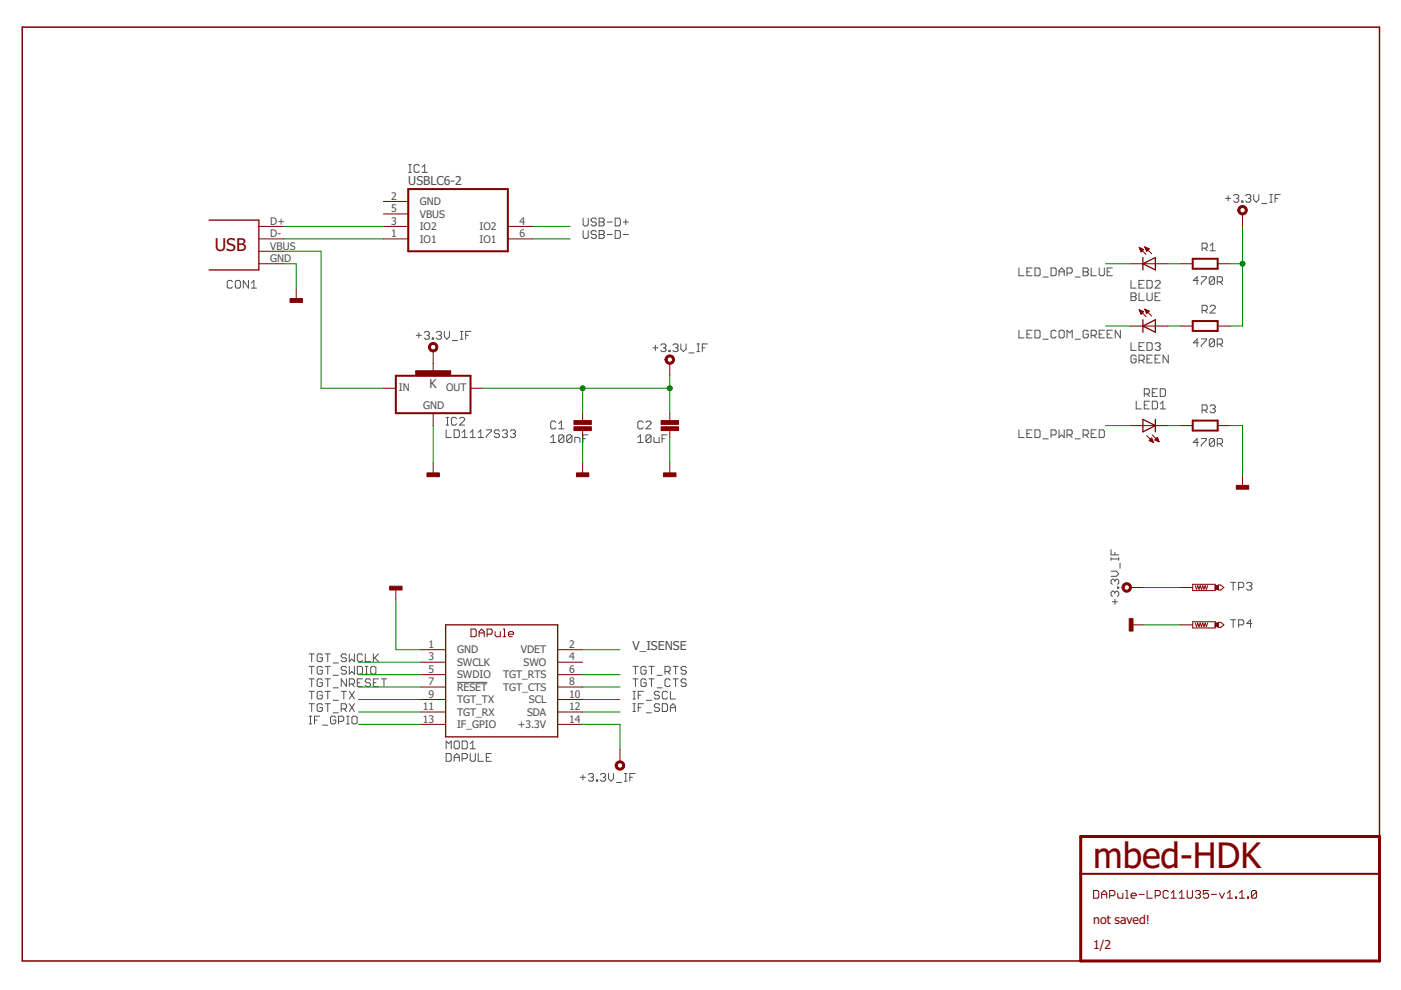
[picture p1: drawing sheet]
<svg xmlns="http://www.w3.org/2000/svg" width="297mm" height="210mm" viewBox="0 0 297 210" stroke-linecap="round" stroke-linejoin="round" font-family="sans-serif">
<g fill="none" stroke="#505050" stroke-width=".21">
<path d="M86.7 36.6h.5M86.7 34.9h.5M86.9 34.9v1.7M88.9 35.2l-.3-.3h-.5l-.3 .3v1.1l.3 .3h.5l.3-.3M89.5 36.6h1.1M89.5 35.5l.5-.6v1.7M49.3 59.7l-.3-.2h-.5l-.3 .2v1.1l.3 .3h.5l.3-.3M50.1 59.5h.6l.3 .2v1.1l-.3 .3h-.6l-.2-.3v-1.1zM52.7 59.5v1.6l-1.1-1.6v1.6M123.6 46.2v1.4l.3 .3h.5l.3-.3v-1.4M123.6 48.9v1.4l.3 .2h.5l.3-.2v-1.4M126.4 49.2l-.2-.3h-.6l-.3 .3v.2l.3 .3h.6l.2 .3v.3l-.2 .2h-.6l-.3-.2"/>
<path d="M126.4 46.5l-.2-.3h-.6l-.3 .3v.3l.3 .3h.6l.2 .2v.3l-.2 .3h-.6l-.3-.3M127 48.9h.8l.3 .3v.2l-.3 .3 .3 .3v.3l-.3 .2h-.8zM127 49.7h.8M127 46.2h.8l.3 .3v.3l-.3 .3 .3 .2v.3l-.3 .3h-.8zM127 47.1h.8M128.7 49.7h1.1M128.7 47.1h1.1M130.4 48.9h.9l.2 .3v1.1l-.2 .2h-.9zM130.4 46.2h.9l.2 .3v1.1l-.2 .3h-.9zM132.1 49.7h1.1M132.1 47.1h1.1M132.7 46.5v1.1"/>
<path d="M216 56.8v1.7h1.1M217.7 57.6h.6M218.8 56.8h-1.1v1.7h1.1M219.4 56.8h.9l.2 .3v1.1l-.2 .3h-.9zM221.1 58.7h1.1M222.8 56.8h.8l.3 .3v1.1l-.3 .3h-.8zM224.5 57.6h1.1M224.5 58.5v-1.1l.6-.6 .5 .6v1.1M226.2 57.9h.9l.2-.3v-.5l-.2-.3h-.9v1.7M227.9 58.7h1.1M229.6 56.8h.9l.2 .3v.3l-.2 .2 .2 .3v.3l-.2 .3h-.9zM229.6 57.6h.9"/>
<path d="M231.4 56.8v1.7h1M233 56.8v1.4l.3 .3h.6l.2-.3v-1.4M234.7 57.6h.6M235.8 56.8h-1.1v1.7h1.1M239.8 59.5v1.6h1.1M242.6 59.5h-1.1v1.6h1.1M243.2 59.5h.8l.3 .2v1.1l-.3 .3h-.8zM244.9 59.7l.3-.2h.5l.3 .2v.3l-1.1 1.1h1.1M254.1 59.5h-1.1l.8-.8v1.6M254.7 58.7h1.1v.2l-1.1 1.1v.3M254.9 52.6h.8l.2-.2v-.6l-.2-.3h-.8v1.7M255.4 52.6l.5 .6"/>
<path d="M256.6 52.1l.5-.6v1.7M256.6 53.2h1.1M257.5 58.9l-.3-.2h-.5l-.3 .2v1.1M257.5 58.9v1.1l-.3 .3h-.5l-.3-.3M257.5 58.9l-1.1 1.1M258.1 59.8h.8l.3-.3v-.6l-.3-.2h-.8v1.6M258.6 59.8l.6 .5M259.8 42.1h1.1M260.4 41.5v1.1M261.6 41.5l.2-.2h.6l.2 .2v.3l-.2 .3M262.1 42.1h.3M262.4 42.1l.2 .2v.3l-.2 .3h-.6l-.2-.3"/>
<path d="M263.2 42.6h.3v.3h-.3zM264.1 41.5l.3-.2h.5l.3 .2v.3l-.3 .3M264.6 42.1h.3M264.9 42.1l.3 .2v.3l-.3 .3h-.5l-.3-.3M265.8 41.3v1l.6 .6 .5-.6v-1M267.5 43.2h1.1M269.2 41.3h.5M269.2 42.9h.5M269.5 41.3v1.6M270.3 42.1h.6M271.4 41.3h-1.1v1.6M53.3 61.1h1.1"/>
<path d="M53.3 60l.5-.5v1.6M88.2 71.1h1.1M88.8 70.5v1.1M90 70.5l.2-.2h.6l.2 .2v.3l-.2 .3M90.5 71.1h.3M90.8 71.1l.2 .3v.2l-.2 .3h-.6l-.2-.3M91.7 71.6h.2v.3h-.2zM92.5 70.5l.3-.2h.5l.3 .2v.3l-.3 .3M93 71.1h.3M93.3 71.1l.3 .3v.2l-.3 .3h-.5l-.3-.3M94.2 70.3v1.1l.5 .5 .6-.5v-1.1M95.9 72.2h1.1"/>
<path d="M97.6 70.3h.5M97.6 71.9h.5M97.9 70.3v1.6M98.7 71.1h.6M99.8 70.3h-1.1v1.6M138.4 73.7h1.1M139 73.2v1.1M140.1 73.2l.3-.3h.5l.3 .3v.3l-.3 .2M140.7 73.7h.2M140.9 73.7l.3 .3v.3l-.3 .2h-.5l-.3-.2M141.8 74.3h.3v.2h-.3zM142.7 73.2l.2-.3h.6l.3 .3v.3l-.3 .2"/>
<path d="M143.2 73.7h.3M143.5 73.7l.3 .3v.3l-.3 .2h-.6l-.2-.2M144.4 72.9v1.1l.5 .5 .6-.5v-1.1M146.1 74.8h1.1M147.8 72.9h.5M147.8 74.5h.5M148 72.9v1.6M148.9 73.7h.6M150 72.9h-1.1v1.6M216 70v1.6h1.1M217.7 70.8h.6M218.8 70h-1.1v1.6h1.1"/>
<path d="M219.4 70h.9l.2 .3v1.1l-.2 .2h-.9zM221.1 71.9h1.1M223.9 70.3l-.3-.3h-.5l-.3 .3v1.1l.3 .2h.5l.3-.2M224.5 70.3l.3-.3h.6l.2 .3v1.1l-.2 .2h-.6l-.3-.2zM226.2 71.6v-1.6l.6 .6 .5-.6v1.6M227.9 71.9h1.1M230.7 70.3l-.2-.3h-.6l-.3 .3v1.1l.3 .2h.6l.2-.2v-.6h-.5M231.4 71.1h.8l.2-.3v-.5l-.2-.3h-.8v1.6M231.9 71.1l.5 .5M233 70.8h.6M234.1 70h-1.1v1.6h1.1M234.7 70.8h.6"/>
<path d="M235.8 70h-1.1v1.6h1.1M237.5 70v1.6l-1-1.6v1.6M239.8 72.7v1.6h1.1M239.8 62.1h.8l.3 .3v.3l-.3 .2 .3 .3v.3l-.3 .2h-.8zM239.8 62.9h.8M240.9 75.6l-.3-.3h-.5l-.3 .3v1.1l.3 .2h.5l.3-.2v-.6h-.6M241.5 76.4h.8l.3-.3v-.5l-.3-.3h-.8v1.6M241.5 62.1v1.6h1.1M241.5 73.5h.5M241.5 60.3h.5M242 76.4l.6 .5M242.6 72.7h-1.1v1.6h1.1"/>
<path d="M243.2 72.7h.8l.3 .2v1.1l-.3 .3h-.8zM243.2 76.1h.5M243.2 62.1v1.4l.3 .2h.5l.3-.2v-1.4M244.3 75.3h-1.1v1.6h1.1M244.9 72.9l.3-.2h.5l.3 .2v.3l-.3 .3M244.9 76.1h.5M244.9 62.9h.5M245.4 73.5h.3M245.7 73.5l.3 .2v.3l-.3 .3h-.5l-.3-.3M246 75.3h-1.1v1.6h1.1M246 62.1h-1.1v1.6h1.1M247.7 75.3v1.6l-1.1-1.6v1.6"/>
<path d="M254.1 72.7h-1.1l.8-.8v1.6M254.7 71.9h1.1v.2l-1.1 1.1v.3M254.9 65.8h.8l.2-.2v-.6l-.2-.3h-.8v1.7M255.4 65.8l.5 .6M256.6 65l.2-.3h.6l.3 .3v.3l-1.1 1.1h1.1M257.5 72.1l-.3-.2h-.5l-.3 .2v1.1M257.5 72.1v1.1l-.3 .3h-.5l-.3-.3M257.5 72.1l-1.1 1.1M258.1 73h.8l.3-.3v-.6l-.3-.2h-.8v1.6M258.6 73l.6 .5M94.6 91.1v1.7h1.1M94.6 90.1h.5"/>
<path d="M94.6 88.5h.5M94.9 88.5v1.6M96.3 91.1h.8l.3 .3v1.1l-.3 .3h-.8zM96.8 88.8l-.3-.3h-.5l-.3 .3v1.1l.3 .2h.5l.3-.2M97.4 88.8l.3-.3h.5l.3 .3v.2l-1.1 1.1h1.1M98 92.8h1.1M98 91.7l.5-.6v1.7M99.7 92.8h1.1M99.7 91.7l.5-.6v1.7M101.4 92.8h1.1M101.4 91.7l.5-.6v1.7M103.1 91.1h1.1v.3l-1.1 1.1v.3"/>
<path d="M105.9 91.4l-.3-.3h-.5l-.3 .3v.3l.3 .2h.5l.3 .3v.3l-.3 .3h-.5l-.3-.3M106.5 91.4l.3-.3h.5l.3 .3v.3l-.3 .2M107 91.9h.3M107.3 91.9l.3 .3v.3l-.3 .3h-.5l-.3-.3M108.2 91.4l.3-.3h.5l.3 .3v.3l-.3 .2M108.8 91.9h.2M109 91.9l.3 .3v.3l-.3 .3h-.5l-.3-.3M116.8 92.7l.5-.5v1.6M116.8 93.8h1.1M117.9 89.6l-.3-.3h-.6l-.2 .3v1.1l.2 .2h.6l.3-.2M118.5 90.9h1M118.5 89.8l.5-.5v1.6"/>
<path d="M119.5 92.5v1.1l-.2 .2h-.6l-.2-.2M119.5 92.5l-.2-.3h-.6l-.2 .3v1.1M119.5 92.5l-1 1.1M121.3 92.5v1.1l-.3 .2h-.6l-.2-.2M121.3 92.5l-.3-.3h-.6l-.2 .3v1.1M121.3 92.5l-1.1 1.1M121.9 93.8v-1.1h.8l.3 .3v.8M123.6 93h.5M124.7 92.2h-1.1v1.6M135.2 93.8h1.1M135.2 92.7l.6-.5v1.6M136.3 89.6l-.2-.3h-.6l-.3 .3v1.1l.3 .2h.6l.2-.2"/>
<path d="M136.9 89.6l.3-.3h.6l.2 .3v.2l-1.1 1.1h1.1M138 92.5v1.1l-.2 .2h-.6l-.3-.2M138 92.5l-.2-.3h-.6l-.3 .3v1.1M138 92.5l-1.1 1.1M138.6 92.7v.9l.3 .2h.8v-1.1M140.4 93h.5M141.4 92.2h-1v1.6M216 91.1v1.7h1.1M217.7 91.9h.6M218.8 91.1h-1.1v1.7h1.1M219.4 91.1h.9l.2 .3v1.1l-.2 .3h-.9zM221.1 93h1.1"/>
<path d="M222.8 92.2h.8l.3-.3v-.5l-.3-.3h-.8v1.7M224.5 91.1v1.7l.6-.6 .5 .6v-1.7M226.2 92.2h.9l.2-.3v-.5l-.2-.3h-.9v1.7M226.8 92.2l.5 .6M227.9 93h1.1M229.6 92.2h.9l.2-.3v-.5l-.2-.3h-.9v1.7M230.2 92.2l.5 .6M231.4 91.9h.5M232.4 91.1h-1v1.7h1M233 91.1h.9l.2 .3v1.1l-.2 .3h-.9zM240.9 85.1v1.6h1.1M242.6 83.5h.8l.3-.3v-.5l-.3-.3h-.8v1.7"/>
<path d="M242.6 85.9h.5M243.1 83.5l.6 .6M243.7 85.1h-1.1v1.6h1.1M244.3 85.1h.8l.3 .2v1.1l-.3 .3h-.8zM244.3 83.2h.6M245.4 82.4h-1.1v1.7h1.1M246 82.4h.8l.3 .3v1.1l-.3 .3h-.8zM246 86.7h1.1M246 85.6l.5-.5v1.6M254.1 93.8h-1.1l.8-.8v1.6M254.7 93h1.1v.3l-1.1 1v.3M254.9 87h.8l.2-.3v-.6l-.2-.2h-.8v1.6"/>
<path d="M255.4 87l.5 .5M256.6 86.1l.2-.2h.6l.3 .2v.3l-.3 .3M257.1 86.7h.3M257.4 86.7l.3 .3v.2l-.3 .3h-.6l-.2-.3M257.5 93.3l-.3-.3h-.5l-.3 .3v1M257.5 93.3v1l-.3 .3h-.5l-.3-.3M257.5 93.3l-1.1 1M258.1 94.1h.8l.3-.3v-.5l-.3-.3h-.8v1.6M258.6 94.1l.6 .5M235.6 116.6v1h1.6M235.6 118.2v.6M235.6 118.5h1.6"/>
<path d="M236.4 117.1v.5M237.2 118.2v.6M237.5 119.4v1.1M65.6 138.6h1M66.1 138.6v1.7M68.3 138.9l-.2-.3h-.6l-.3 .3v1.1l.3 .3h.6l.2-.3v-.5h-.5M68.9 138.6h1.1M69.5 138.6v1.7M73.4 138.9l-.2-.3h-.6l-.3 .3v.3l.3 .3h.6l.2 .2v.3l-.2 .3h-.6l-.3-.3M74.1 138.6v1.7l.5-.6 .5 .6v-1.7M76.9 138.9l-.3-.3h-.6l-.2 .3v1.1l.2 .3h.6l.3-.3M77.4 138.6v1.7h1.1"/>
<path d="M79.2 138.6v1.7M79.4 139.5l.8 .8M80.2 138.6l-1 1.1M235.6 121.1h1.1l.5 .5-.5 .6h-1.1M235.8 127.6h1.1M236.4 123.1v.2M236.4 125.6v.3M236.4 127.1v1M236.4 125.6l-.3-.3h-.3l-.2 .3v.6l.2 .2M236.4 123.1l-.3-.3h-.3l-.2 .3v.5l.2 .3M236.4 125.6l.3-.3h.2l.3 .3v.6l-.3 .2M236.4 123.1l.3-.3h.2l.3 .3v.5l-.3 .3"/>
<path d="M236.9 124.5h.3v.2h-.3zM260.9 123.5h1.1M260.9 131.4h1.1M261.5 123.5v1.6M261.5 131.4v1.6M262.6 124.6h.8l.3-.3v-.6l-.3-.2h-.8v1.6M262.6 132.5h.8l.3-.3v-.5l-.3-.3h-.8v1.6M264.3 123.7l.3-.2h.5l.3 .2v.3l-.3 .3M264.9 124.3h.2M265.1 124.3l.3 .3v.2l-.3 .3h-.5l-.3-.3M265.4 132.2h-1.1l.8-.8v1.6M65.6 141.3h1"/>
<path d="M65.6 143.9h1M65.6 146.6h1M65.6 149.2h1M65.6 153.5h.5M65.6 151.8h.5M65.8 151.8v1.7M66.1 141.3v1.6M66.1 143.9v1.7M66.1 146.6v1.6M66.1 149.2v1.7M66.7 152.7h.5M67.8 151.8h-1.1v1.7"/>
<path d="M68.3 141.6l-.2-.3h-.6l-.3 .3v1.1l.3 .2h.6l.2-.2v-.6h-.5M68.3 144.2l-.2-.3h-.6l-.3 .3v1.1l.3 .3h.6l.2-.3v-.5h-.5M68.3 146.9l-.2-.3h-.6l-.3 .3v1l.3 .3h.6l.2-.3v-.5h-.5M68.3 149.5l-.2-.3h-.6l-.3 .3v1.1l.3 .3h.6l.2-.3v-.6h-.5M68.4 153.8h1.1M68.9 141.3h1.1M68.9 143.9h1.1M68.9 146.6h1.1M68.9 149.2h1.1M69.5 141.3v1.6M69.5 143.9v1.7M69.5 146.6v1.6"/>
<path d="M69.5 149.2v1.7M70.7 140.6h1M70.7 143.2h1M70.7 145.8h1M70.7 148.5h1M70.7 151.1h1M71.2 152.1l-.3-.3h-.5l-.3 .3v1.1l.3 .3h.5l.3-.3v-.5h-.6M71.8 153h.8l.3-.3v-.6l-.3-.3h-.8v1.7M72.3 150.3h.9l.2-.3v-.5l-.2-.3h-.9v1.7M72.3 146.6h1.1M72.9 146.6v1.6M72.9 150.3l.5 .6"/>
<path d="M73.4 141.6l-.2-.3h-.6l-.3 .3v.2l.3 .3h.6l.2 .3v.3l-.2 .2h-.6l-.3-.2M73.4 143.9v1.7l-1.1-1.7v1.7M73.5 153.5h.5M73.5 151.8h.5M73.8 151.8v1.7M74.1 141.3v1.6l.5-.5 .5 .5v-1.6M74.1 145h.8l.2-.2v-.6l-.2-.3h-.8v1.7M74.1 146.6l1 1.6M74.1 149.2l1 1.7M74.6 145l.5 .6M74.6 152.1l.3-.3h.5l.3 .3v1.1l-.3 .3h-.5l-.3-.3zM75.1 146.6l-1 1.6"/>
<path d="M75.1 149.2l-1 1.7M75.8 141.3h.8l.3 .3v1.1l-.3 .2h-.8zM75.8 144.8h.5M76.9 143.9h-1.1v1.7h1.1M77.4 141.3h.6M77.4 142.9h.6M77.7 141.3v1.6M78.5 144.2l-.2-.3h-.6l-.3 .3v.3l.3 .3h.6l.2 .2v.3l-.2 .3h-.6l-.3-.3M78.9 141.3h.5l.3 .3v1.1l-.3 .2h-.5l-.3-.2v-1.1zM79.2 144.8h.5M80.2 143.9h-1v1.7h1M80.9 143.9h1.1"/>
<path d="M81.4 143.9v1.7M94.6 158.8v-1.7l.5 .6 .6-.6v1.7M94.6 159.8h.8l.3 .2v1.1l-.3 .3h-.8zM96.6 157.1h.5l.3 .3v1.1l-.3 .3h-.5l-.3-.3v-1.1zM96.9 144.7h6.4M98 157.1h.8l.3 .3v1.1l-.3 .3h-.8zM99.7 157.7l.5-.6v1.7M99.7 159.8v1.3l.3 .3h.5l.3-.3v-1.3M99.7 158.8h1.1M101.4 159.8v1.6h1.1M104.2 159.8h-1.1v1.6h1.1M134.2 141.3h1.1"/>
<path d="M134.2 143.9h1.1M134.2 146.6h.5M134.2 148.2h.5M134.2 149.2h.5M134.2 150.9h.5M134.5 146.6v1.6M134.5 149.2v1.7M134.7 141.3v1.6M134.7 143.9v1.7M135.3 147.4h.6M135.3 150h.6M136.4 146.6h-1.1v1.6"/>
<path d="M136.4 149.2h-1.1v1.7M137 141.6l-.3-.3h-.5l-.3 .3v1.1l.3 .2h.5l.3-.2v-.6h-.6M137 144.2l-.3-.3h-.5l-.3 .3v1.1l.3 .3h.5l.3-.3v-.5h-.6M137 148.5h1.1M137 151.1h1.1M137.6 141.3h1.1M137.6 143.9h1.1M138.1 141.3v1.6M138.1 143.9v1.7M139.3 143.2h1.1M139.3 145.8h1.1M139.8 146.9l-.2-.3h-.6l-.3 .3v.2l.3 .3h.6l.2 .3v.2l-.2 .3h-.6l-.3-.3"/>
<path d="M139.8 149.5l-.2-.3h-.6l-.3 .3v.3l.3 .2h.6l.2 .3v.3l-.2 .3h-.6l-.3-.3M140.4 149.2h.8l.3 .3v1.1l-.3 .3h-.8zM141 142.4h.8l.3-.3v-.5l-.3-.3h-.8v1.6M141.5 146.9l-.3-.3h-.5l-.3 .3v1l.3 .3h.5l.3-.3M141.5 142.4l.6 .5M142.1 144.2l-.3-.3h-.5l-.3 .3v1.1l.3 .3h.5l.3-.3M142.1 146.6v1.6h1.1M142.1 150h1.1M142.1 150.9v-1.1l.6-.6 .5 .6v1.1M142.7 141.3h1.1M142.7 143.9h1.1M143.2 141.3v1.6"/>
<path d="M143.2 143.9v1.7M145.5 141.6l-.3-.3h-.5l-.3 .3v.2l.3 .3h.5l.3 .3v.3l-.3 .2h-.5l-.3-.2M145.5 144.2l-.3-.3h-.5l-.3 .3v.3l.3 .3h.5l.3 .2v.3l-.3 .3h-.5l-.3-.3M96.3 161.4v-1.1l.5-.5 .6 .5v1.1M96.3 160.6h1.1M98 160.9h.8l.3-.3v-.6l-.3-.2h-.8v1.6M103.1 160.6h.5M123 164.8h1.1M123.6 164.3v1.1M124.8 164.3l.2-.3h.6l.2 .3v.2l-.2 .3M125.3 164.8h.3M125.6 164.8l.2 .3v.3l-.2 .2h-.6l-.2-.2"/>
<path d="M126.4 165.4h.3v.2h-.3zM127.3 164.3l.3-.3h.5l.3 .3v.2l-.3 .3M127.8 164.8h.3M128.1 164.8l.3 .3v.3l-.3 .2h-.5l-.3-.2M129 164v1.1l.5 .5 .6-.5v-1.1M130.7 165.9h1.1M132.4 164h.5M132.4 165.6h.5M132.7 164v1.6M133.5 164.8h.6M134.6 164h-1.1v1.6"/>
</g>
<g fill="#800000" stroke="#800000" stroke-width=".21">
<path d="M140.7 100.3h2.6v.8h-2.6z"/>
<path d="M90.5 100.3h2.7v.8h-2.7z"/>
<path d="M88.1 78.6h7.4v1.1h-7.4z"/>
<path d="M121.7 89.2h3.7v.8h-3.7z"/>
<path d="M121.7 90.5h3.7v.8h-3.7z"/>
<path d="M122.2 100.3h2.6v.8h-2.6z"/>
<path d="M61.5 63.3h2.6v.8h-2.6z"/>
<path d="M257.6 124.2h.7v.8h-.7z"/>
<path d="M257.6 132.1h.7v.8h-.7z"/>
<path d="M239.4 131.2h.8v2.6h-.8z"/>
<path d="M262.1 102.9h2.7v.8h-2.7z"/>
<path d="M82.6 124.3h2.6v.8h-2.6z"/>
<path d="M140.2 89.2h3.6v.8h-3.6z"/>
<path d="M140.2 90.5h3.6v.8h-3.6z"/>
</g>
<g fill="none" stroke="#800000" stroke-width=".21">
<path d="M54.9 48h5.3M54.9 50.7h5.3M54.9 55.9h5.3M54.9 53.3h5.3M81.3 48h5.3M81.3 50.7h5.3M81.3 42.7h5.3M81.3 45.4h5.3M107.7 48h5.3M107.7 50.7h5.3M239.7 55.9h7.9M241.5 52.5l1.5 1.4"/>
<path d="M241.5 52.5l1 .4M241.5 52.5l.4 .9 .6-.5M241.6 52.5h.1M241.6 52.7h.4M241.7 52.8h.5M241.7 52.9h.7M241.8 53h.5M241.8 53.2h.4M241.9 53.3h.1M242.7 52.4l1.5 1.4M242.7 52.4l.9 .3-.5 .6zM242.7 52.4h.1"/>
<path d="M242.8 52.5h.3M242.8 52.7h.6M242.9 52.8h.7M243 52.9h.5M243 53h.4M243.1 53.2h.1M250.2 55.9h2.7M258.2 55.9h2.6M263.4 45.4v2.6M62.8 61.2v2.6M91.8 74.4v5.3M142 77v2.7"/>
<path d="M239.7 69.1h7.9M241.5 65.7l1.5 1.4M241.5 65.7h.1M241.5 65.7l1 .4M241.5 65.7l.4 .9 .6-.5M241.6 65.8h.3M241.6 66h.6M241.7 66.1h.7M241.8 66.2h.5M241.8 66.3h.4M241.9 66.5h.2M241.9 66.6h.1"/>
<path d="M242.7 65.6l1.5 1.4M242.7 65.6l.9 .4-.5 .5M242.7 65.6l.4 .9M242.7 65.6h.1M242.8 65.7h.3M242.8 65.8h.6M242.9 66h.7M243 66.1h.5M243 66.2h.4M243.1 66.3h.1M243.1 66.5h.1M250.2 69.1h2.7"/>
<path d="M258.2 69.1h2.6M81.3 82.3h2.6M91.8 87.6v2.6M91.8 98.1v2.7M99.8 82.3h2.6M123.5 87.6v1.6M123.5 91.3v1.6M123.5 98.1v2.7M142 87.6v1.6M142 91.3v1.6M142 98.1v2.7M239.7 90.2h7.9"/>
<path d="M243.1 92.4l1.5 1.4M243.6 93.4l.6-.5 .4 .9zM243.7 93.5h.7M243.7 93.3h.7M243.9 93.2h.4M244 93.1h.2M244 93.6h.5M244.1 92.9h.1M244.3 92.2l1.4 1.5M244.3 93.7h.2M244.9 93.2h.7M244.9 93.3h.7"/>
<path d="M245 93.1h.5M245.2 92.9h.2M245.2 93.5h.5M245.3 92.8h.1M245.4 92.8l.3 .9-.9-.4zM245.5 93.6h.2M250.2 90.2h2.7M258.2 90.2h2.6M263.4 100.8v2.6M83.9 124.6v2.6M89.2 137.8h5.3M99.9 133.4h.8l.3 .2v1.1l-.3 .3h-.8z"/>
<path d="M101.6 135v-1.1l.5-.5 .6 .5v1.1M101.6 134.2h1.1M103.3 134.5h.8l.3-.3v-.6l-.3-.2h-.8v1.6M105 133.9v.8l.2 .3h.9v-1.1M106.7 135h.5M106.7 133.4h.3v1.6M107.8 134.5h1.1v-.3l-.3-.3h-.5l-.3 .3v.5l.3 .3h.5M118.2 137.8h5.3M239.7 124.6h2.6M239.7 132.5h2.6M250.2 124.6h2.7M250.2 132.5h2.7"/>
<path d="M252.9 123.9h4.7v1.3h-4.7zM252.9 131.8h4.7v1.3h-4.7zM253.4 124.2l.3 .7 .2-.7 .3 .7 .3-.7 .2 .7 .3-.7 .2 .7 .3-.7 .3 .7 .3-.7M253.4 132.1l.3 .8 .2-.8 .3 .8 .3-.8 .2 .8 .3-.8 .2 .8 .3-.8 .3 .8 .3-.8M258.3 124h.5l.7 .6-.7 .5h-.5zM258.3 132h.5l.7 .5-.7 .5h-.5zM89.2 140.4h5.3M89.2 143h5.3M89.2 145.7h5.3M89.2 148.3h5.3M89.2 151h5.3M89.2 153.6h5.3"/>
<path d="M118.2 140.4h5.3M118.2 143h5.3M118.2 145.7h5.3M118.2 148.3h5.3M118.2 151h5.3M118.2 153.6h5.3M131.4 158.9v2.6M231.9 188.8h.8l.3 .3v1.1l-.3 .2h-.8zM233.6 190.4v-1l.5-.6 .6 .6v1M233.6 189.6h1.1M235.3 189.9h.8l.3-.3v-.5l-.3-.3h-.8v1.6M237 189.4v.8l.2 .2h.9v-1"/>
<path d="M238.7 190.4h.5M238.7 188.8h.3v1.6M239.8 189.9h1.1v-.3l-.3-.2h-.5l-.3 .2v.6l.3 .2h.5M241.5 189.6h1.1M243.2 188.8v1.6h1.1M244.9 189.9h.8l.3-.3v-.5l-.3-.3h-.8v1.6M247.7 189.1l-.3-.3h-.5l-.3 .3v1.1l.3 .2h.5l.3-.2M248.3 190.4h1.1M248.3 189.4l.6-.6v1.6M250 190.4h1.1M250 189.4l.6-.6v1.6M251.7 188.8v1.4l.3 .2h.5l.3-.2v-1.4"/>
<path d="M253.4 189.1l.3-.3h.5l.3 .3v.3l-.3 .2M254 189.6h.2M254.2 189.6l.3 .3v.3l-.3 .2h-.5l-.3-.2M256.2 188.8h-1.1v.8l.6-.2h.2l.3 .2v.6l-.3 .2h-.5l-.3-.2M256.8 189.6h1.1M258.5 189.4l.6 1 .5-1M260.2 190.4h1.1M260.2 189.4l.6-.6v1.6M261.9 190.2h.3v.2h-.3zM262.8 190.4h1.1M262.8 189.4l.5-.6v1.6M264.5 190.2h.3v.2h-.3z"/>
<path d="M266.4 189.1v1.1l-.3 .2h-.5l-.3-.2M266.4 189.1l-.3-.3h-.5l-.3 .3v1.1M266.4 189.1l-1.1 1.1"/>
</g>
<path d="M86.6 40.1h21.1v13.2h-21.1zM252.9 54.9h5.3v2.1h-5.3zM83.9 79.7h15.9v7.9h-15.9zM252.9 68.1h5.3v2.1h-5.3zM252.9 89.2h5.3v2.1h-5.3zM229.1 185.3h63.4" fill="none" stroke="#800000" stroke-width=".42"/>
<g fill="#800000" stroke="#800000" stroke-width=".21">
<path d="M91.2 72.8a1 1 0 0 1 1.6 .4 1 1 0 0 1-.7 1.4 1 1 0 0 1-1.3-1h.5a.58 .58 0 0 1 .8-.5 .58 .58 0 0 1 .1 1 .58 .58 0 0 1-.9-.3v-.2h-.5z" fill-rule="evenodd"/>
<path d="M141.2 75.6a1.01 1.01 0 0 1 1.6 0 1.01 1.01 0 0 1-.5 1.6 1.01 1.01 0 0 1-1.3-1h.4a.58 .58 0 0 1 .8-.5 .58 .58 0 0 1 .2 .9 .58 .58 0 0 1-.9-.2l-.1-.2h-.4z" fill-rule="evenodd"/>
<path d="M238.3 123.7a1 1 0 0 1 1.5 .4 1 1 0 0 1-.7 1.4 1 1 0 0 1-1.2-.9h.4a.58 .58 0 0 1 .8-.5 .58 .58 0 0 1 .2 .9 .58 .58 0 0 1-1-.3v-.1h-.4z" fill-rule="evenodd"/>
<path d="M262.8 43.8a1 1 0 0 1 1.6 .3 1 1 0 0 1-.7 1.4 1 1 0 0 1-1.3-.9h.5a.58 .58 0 0 1 .8-.5 .58 .58 0 0 1 .1 .9 .58 .58 0 0 1-.9-.3v-.1h-.5z" fill-rule="evenodd"/>
<path d="M130.6 161.7a1.01 1.01 0 0 1 1.7 0 1.01 1.01 0 0 1-.5 1.6 1.01 1.01 0 0 1-1.4-1h.5a.58 .58 0 0 1 .7-.6 .58 .58 0 0 1 .3 .9 .58 .58 0 0 1-1-.1v-.2h-.5z" fill-rule="evenodd"/>
</g>
<path d="M44.3 46.7h10.6v10.5h-10.6M242.3 54.6v2.6M242.3 55.9l2.7-1.3v2.6zM242.3 69.1l2.7-1.3v2.6zM242.3 67.8v2.6M242.3 88.9l2.7 1.3-2.7 1.4zM245 88.9v2.7M94.5 132.5h23.7v23.7h-23.7z" fill="none" stroke="#800000" stroke-width=".28"/>
<path d="M292.5 177.4v-171.6h-287.8v198h224.4" fill="none" stroke="#800000" stroke-width=".32"/>
<path d="M229.1 177.4h63.4v26.4h-63.4z" fill="none" stroke="#800000" stroke-width=".63"/>
<g fill="none" stroke="#008000" stroke-width=".21">
<path d="M60.2 55.9h2.6v5.3M60.2 53.3h7.9v29h13.2M60.2 50.7h21.1M60.2 48h21.1M113 50.7h7.9M113 48h7.9M234.4 55.9h5.3M247.6 55.9h2.6M260.8 55.9h2.6M263.4 48v21.1h-2.6M142 79.7v7.9M234.4 69.1h5.3"/>
<path d="M247.6 69.1h2.6M91.8 90.2v7.9M102.4 82.3h39.6M123.5 82.3v5.3M123.5 92.9v5.2M142 92.9v5.2M234.4 90.2h5.3M247.6 90.2h2.6M260.8 90.2h2.6v10.6M83.9 127.2v10.6h5.3M123.5 137.8h7.9M242.3 132.5h7.9"/>
<path d="M242.3 124.6h7.9M76 153.6h13.2M76 140.4h13.2M76 143h13.2M76 145.7h13.2M76 148.3h13.2M76 151h13.2M123.5 153.6h7.9v5.3M123.5 143h7.9M123.5 145.7h7.9M123.5 148.3h7.9M123.5 151h7.9"/>
</g>
<g fill="#008000" stroke="#008000" stroke-width=".21">
<circle cx="142" cy="82.3" r=".53"/>
<circle cx="123.5" cy="82.3" r=".53"/>
<circle cx="263.4" cy="55.9" r=".53"/>
</g>
<text font-size="7.5" fill="#800000" x="231.8" y="184">mbed-HDK</text>
<text font-size="3.7" fill="#800000" x="45.5" y="53.3">USB</text>
<g font-size="2.6" fill="#505050">
<text x="86.6" y="39.3">USBLC6-2</text>
<text x="91" y="82.3">K</text>
<text x="134.1" y="137.8">V_ISENSE</text>
</g>
<g font-size="2.6" fill="#800000">
<text x="231.8" y="195.8">not saved!</text>
<text x="231.8" y="201.1">1/2</text>
</g>
<g font-size="2.2" fill="#505050">
<text x="57.3" y="47.6">D+</text>
<text x="82.9" y="47.6">3</text>
<text x="82.9" y="42.4">2</text>
<text x="82.9" y="45">5</text>
<text x="89" y="43.5">GND</text>
<text x="89" y="46.2">VBUS</text>
<text x="110.1" y="47.6">4</text>
<text x="57.3" y="50.3">D-</text>
<text x="57.3" y="52.9">VBUS</text>
<text x="82.9" y="50.3">1</text>
<text x="89" y="51.4">IO1</text>
<text x="89" y="48.8">IO2</text>
<text x="101.7" y="51.4">IO1</text>
<text x="101.7" y="48.8">IO2</text>
<text x="110.1" y="50.3">6</text>
<text x="57.3" y="55.6">GND</text>
<text x="84.6" y="83">IN</text>
<text x="94.6" y="83">OUT</text>
<text x="89.7" y="86.8">GND</text>
<text x="90.8" y="137.4">1</text>
<text x="120.7" y="137.4">2</text>
<text x="90.8" y="140">3</text>
<text x="90.8" y="142.7">5</text>
<text x="96.9" y="138.5">GND</text>
<text x="96.9" y="141.2">SWCLK</text>
<text x="96.9" y="143.8">SWDIO</text>
<text x="106.6" y="143.8">TGT_RTS</text>
<text x="110.4" y="138.6">VDET</text>
<text x="111" y="141.2">SWO</text>
<text x="120.7" y="142.7">6</text>
<text x="120.7" y="140">4</text>
<text x="90.8" y="145.3">7</text>
<text x="90.8" y="147.9">9</text>
<text x="96.9" y="146.5">RESET</text>
<text x="96.9" y="149.1">TGT_TX</text>
<text x="106.7" y="146.5">TGT_CTS</text>
<text x="112.2" y="149.1">SCL</text>
<text x="120.7" y="147.9">10</text>
<text x="120.7" y="145.3">8</text>
<text x="89.6" y="150.6">11</text>
<text x="89.6" y="153.2">13</text>
<text x="96.9" y="151.7">TGT_RX</text>
<text x="96.9" y="154.4">IF_GPIO</text>
<text x="109.8" y="154.4">+3.3V</text>
<text x="111.7" y="151.8">SDA</text>
<text x="120.7" y="153.2">14</text>
<text x="120.7" y="150.6">12</text>
</g>
</svg>
